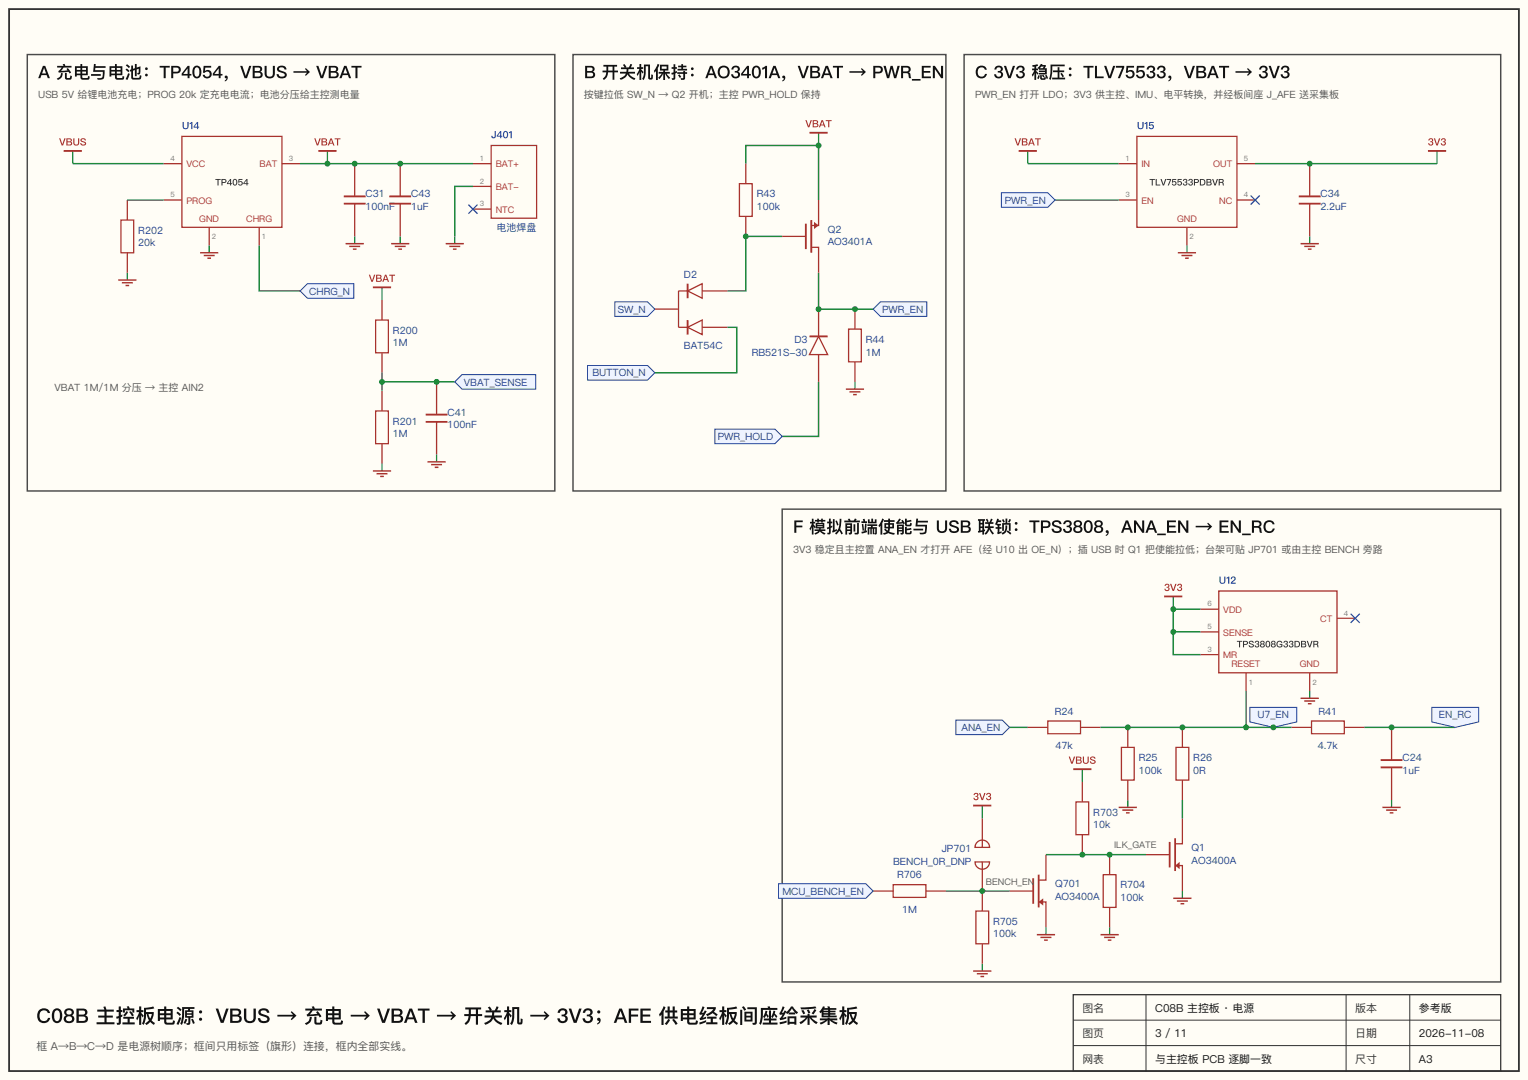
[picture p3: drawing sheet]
<svg xmlns="http://www.w3.org/2000/svg" width="444mm" height="314mm" viewBox="0 0 444 314" stroke-linecap="round" stroke-linejoin="round" font-family="sans-serif">
<path d="M0 0h444.5v314.3h-444.5z" fill="#fffdf6"/>
<path d="M2.6 2.6h439.3v309.1h-439.3z" fill="none" stroke="#333" stroke-width=".53"/>
<path d="M7.9 15.9h153.5v127h-153.5z" fill="none" stroke="#4a4a4a" stroke-width=".42"/>
<path d="M52.9 39.7h29.1v26.4h-29.1z" fill="#fffdf4"/>
<path d="M52.9 39.7h29.1v26.4h-29.1zM37 58.2v5.8M47.6 47.6h5.3M47.6 58.2h5.3M82 47.6h5.3M35.2 64h3.7v9.6h-3.7zM37 73.6v5.8M60.9 66.1v5.3M75.4 66.1v5.3" fill="none" stroke="#a8322d" stroke-width=".37"/>
<path d="M21.2 43.9v3.7M37 79.4v2.1M60.9 71.4v2.2" fill="none" stroke="#1f8a3a" stroke-width=".37"/>
<path d="M18.5 43.9h5.3" fill="none" stroke="#a8322d" stroke-width=".53"/>
<path d="M21.2 47.6h26.4M37 58.2h10.6M75.4 71.4v13.3h11.9" fill="none" stroke="#1f8a3a" stroke-width=".42"/>
<path d="M58.2 73.6h5.3M59.3 74.3h3.1M60.3 75.1h1.1M34.4 81.5h5.3M35.5 82.3h3.1M36.5 83.1h1.1" fill="none" stroke="#a8322d" stroke-width=".42"/>
<path d="M87.3 84.7l2.1-2.2h13.5v4.3h-13.5z" fill="#eef3ff"/>
<path d="M87.3 84.7l2.1-2.2h13.5v4.3h-13.5z" fill="none" stroke="#1d3f9a" stroke-width=".29"/>
<path d="M103.2 47.6v9.5M103.2 59.3v9.5M116.4 47.6v9.5M116.4 59.3v9.5" fill="none" stroke="#a8322d" stroke-width=".37"/>
<path d="M100 57.1h6.4M100 59.3h6.4M113.2 57.1h6.4M113.2 59.3h6.4" fill="none" stroke="#a8322d" stroke-width=".53"/>
<path d="M142.9 42.3h13.2v21.2h-13.2z" fill="#fffdf4"/>
<path d="M137.6 47.6h5.3M137.6 54.2h5.3M142.9 42.3h13.2v21.2h-13.2zM137.6 60.9h5.3M109.3 93.1h3.7v9.6h-3.7zM111.1 87.3v5.8M109.3 119.6h3.7v9.5h-3.7zM111.1 102.7v5.8M111.1 113.8v5.8M127 111.1v9.5M111.1 129.1v5.8M127 122.8v9.5" fill="none" stroke="#a8322d" stroke-width=".37"/>
<path d="M87.3 47.6h50.3M137.6 54.2h-5.3v14.6M111.1 111.1h21.2M111.1 108.5v5.3" fill="none" stroke="#1f8a3a" stroke-width=".42"/>
<path d="M95.2 43.9v3.7M103.2 68.8v2.1M116.4 68.8v2.1M132.3 68.8v2.1M111.1 83.6v3.7" fill="none" stroke="#1f8a3a" stroke-width=".37"/>
<path d="M92.6 43.9h5.3M108.5 83.6h5.3M123.8 120.6h6.4M123.8 122.8h6.4" fill="none" stroke="#a8322d" stroke-width=".53"/>
<path d="M100.5 70.9h5.3M101.6 71.7h3.2M102.7 72.5h1M113.8 70.9h5.3M114.8 71.7h3.2M115.9 72.5h1M129.6 70.9h5.3M130.7 71.7h3.2M131.8 72.5h1" fill="none" stroke="#a8322d" stroke-width=".42"/>
<path d="M136.3 59.5l2.6 2.7M138.9 59.5l-2.6 2.7" fill="none" stroke="#2050c0" stroke-width=".37"/>
<path d="M132.3 111.1l2.1-2.1h21.4v4.2h-21.4z" fill="#eef3ff"/>
<path d="M132.3 111.1l2.1-2.1h21.4v4.2h-21.4z" fill="none" stroke="#1d3f9a" stroke-width=".29"/>
<path d="M111.1 134.9v2.2M127 132.3v2.1" fill="none" stroke="#1f8a3a" stroke-width=".37"/>
<path d="M108.5 137.1h5.3M109.5 137.8h3.2M110.6 138.6h1.1M124.4 134.4h5.2M125.4 135.2h3.2M126.5 136h1" fill="none" stroke="#a8322d" stroke-width=".42"/>
<path d="M166.7 15.9h108.5v127h-108.5z" fill="none" stroke="#4a4a4a" stroke-width=".42"/>
<path d="M238.1 58.2v7.4h-2.1M227.5 68.8h6.9M236 72h2.1v7.4" fill="none" stroke="#a8322d" stroke-width=".37"/>
<path d="M234.4 65.1v7.4M236 64v9.6" fill="none" stroke="#a8322d" stroke-width=".53"/>
<path d="M236.8 64.6l1.3 1-1.3 1.1z" fill="#a8322d"/>
<path d="M215.1 53.4h3.7v9.6h-3.7zM217 47.6v5.8M217 63v5.8M190.5 90h6.9M200 84.7l4.3-2.2v4.3zM200 95.2l4.3-2.1v4.3zM200 84.7h-2.6v10.5h2.6M204.3 84.7h7.4M204.3 95.2h7.4" fill="none" stroke="#a8322d" stroke-width=".37"/>
<path d="M238.1 38.6v3.7" fill="none" stroke="#1f8a3a" stroke-width=".37"/>
<path d="M235.5 38.6h5.3M200 82.5v4.3M200 93.1v4.3" fill="none" stroke="#a8322d" stroke-width=".53"/>
<path d="M217 47.6v-5.3h21.1v15.9M227.5 68.8h-10.5v15.9h-5.3" fill="none" stroke="#1f8a3a" stroke-width=".42"/>
<path d="M178.9 87.8h9.5l2.1 2.2-2.1 2.1h-9.5z" fill="#eef3ff"/>
<path d="M178.9 87.8h9.5l2.1 2.2-2.1 2.1h-9.5z" fill="none" stroke="#1d3f9a" stroke-width=".29"/>
<path d="M211.7 95.2h2.6v13.3h-23.8" fill="none" stroke="#1f8a3a" stroke-width=".42"/>
<path d="M170.9 106.4h17.5l2.1 2.1-2.1 2.1h-17.5z" fill="#eef3ff"/>
<path d="M170.9 106.4h17.5l2.1 2.1-2.1 2.1h-17.5z" fill="none" stroke="#1d3f9a" stroke-width=".29"/>
<path d="M238.1 79.4v10.6h15.9" fill="none" stroke="#1f8a3a" stroke-width=".42"/>
<path d="M254 90l2.1-2.2h13.5v4.3h-13.5z" fill="#eef3ff"/>
<path d="M254 90l2.1-2.2h13.5v4.3h-13.5z" fill="none" stroke="#1d3f9a" stroke-width=".29"/>
<path d="M238.1 97.9l2.7 5.3h-5.3zM238.1 90v7.9M246.9 95.8h3.7v9.5h-3.7zM248.7 90v5.8M238.1 103.2v7.9M248.7 105.3v5.8" fill="none" stroke="#a8322d" stroke-width=".37"/>
<path d="M235.5 97.9h5.3" fill="none" stroke="#a8322d" stroke-width=".53"/>
<path d="M248.7 111.1v2.1" fill="none" stroke="#1f8a3a" stroke-width=".37"/>
<path d="M246.1 113.2h5.3M247.1 114h3.2M248.2 114.8h1" fill="none" stroke="#a8322d" stroke-width=".42"/>
<path d="M238.1 111.1v15.9h-10.6" fill="none" stroke="#1f8a3a" stroke-width=".42"/>
<path d="M208 124.9h17.4l2.1 2.1-2.1 2.1h-17.4z" fill="#eef3ff"/>
<path d="M208 124.9h17.4l2.1 2.1-2.1 2.1h-17.4z" fill="none" stroke="#1d3f9a" stroke-width=".29"/>
<path d="M280.5 15.9h156.1v127h-156.1z" fill="none" stroke="#4a4a4a" stroke-width=".42"/>
<path d="M330.7 39.7h29.1v26.4h-29.1z" fill="#fffdf4"/>
<path d="M330.7 39.7h29.1v26.4h-29.1zM325.4 47.6h5.3M325.4 58.2h5.3M359.8 47.6h5.3M359.8 58.2h5.3M345.3 66.1v5.3" fill="none" stroke="#a8322d" stroke-width=".37"/>
<path d="M299 43.9v3.7" fill="none" stroke="#1f8a3a" stroke-width=".37"/>
<path d="M296.3 43.9h5.3" fill="none" stroke="#a8322d" stroke-width=".53"/>
<path d="M299 47.6h26.4M306.9 58.2h18.5" fill="none" stroke="#1f8a3a" stroke-width=".42"/>
<path d="M291.3 56.1h13.5l2.1 2.1-2.1 2.1h-13.5z" fill="#eef3ff"/>
<path d="M291.3 56.1h13.5l2.1 2.1-2.1 2.1h-13.5z" fill="none" stroke="#1d3f9a" stroke-width=".29"/>
<path d="M418 43.9v3.7M345.3 71.4v2.2M381 68.8v2.1" fill="none" stroke="#1f8a3a" stroke-width=".37"/>
<path d="M342.6 73.6h5.3M343.7 74.3h3.2M344.8 75.1h1M378.4 70.9h5.2M379.4 71.7h3.2M380.5 72.5h1" fill="none" stroke="#a8322d" stroke-width=".42"/>
<path d="M363.8 56.9l2.6 2.6M366.4 56.9l-2.6 2.6" fill="none" stroke="#2050c0" stroke-width=".37"/>
<path d="M381 47.6v9.5M381 59.3v9.5" fill="none" stroke="#a8322d" stroke-width=".37"/>
<path d="M377.8 57.1h6.4M377.8 59.3h6.4M415.4 43.9h5.3" fill="none" stroke="#a8322d" stroke-width=".53"/>
<path d="M365.1 47.6h52.9" fill="none" stroke="#1f8a3a" stroke-width=".42"/>
<path d="M227.5 148.2h209.1v137.5h-209.1z" fill="none" stroke="#4a4a4a" stroke-width=".42"/>
<path d="M354.5 172h34.4v23.8h-34.4z" fill="#fffdf4"/>
<path d="M349.2 177.3h5.3M354.5 172h34.4v23.8h-34.4zM388.9 179.9h5.3M349.2 183.9h5.3M349.2 190.5h5.3M362.5 195.8v5.3M381 195.8v5.3M299 211.7h5.8M304.8 209.8h9.5v3.7h-9.5zM314.3 211.7h5.8" fill="none" stroke="#a8322d" stroke-width=".37"/>
<path d="M341.3 173.6v3.7M381 201.1v2.1" fill="none" stroke="#1f8a3a" stroke-width=".37"/>
<path d="M338.7 173.6h5.3" fill="none" stroke="#a8322d" stroke-width=".53"/>
<path d="M349.2 177.3h-7.9v13.2h7.9M341.3 183.9h7.9M293.7 211.7h5.3" fill="none" stroke="#1f8a3a" stroke-width=".42"/>
<path d="M392.9 178.6l2.7 2.6M395.6 178.6l-2.7 2.6" fill="none" stroke="#2050c0" stroke-width=".37"/>
<path d="M378.4 203.2h5.2M379.4 204h3.2M380.5 204.8h1" fill="none" stroke="#a8322d" stroke-width=".42"/>
<path d="M278.1 209.5h13.5l2.1 2.2-2.1 2.1h-13.5z" fill="#eef3ff"/>
<path d="M278.1 209.5h13.5l2.1 2.2-2.1 2.1h-13.5z" fill="none" stroke="#1d3f9a" stroke-width=".29"/>
<path d="M326.2 217.5h3.7v9.5h-3.7zM328.1 211.7v5.8M342.1 217.5h3.7v9.5h-3.7zM344 211.7v5.8M375.7 211.7h5.8M381.5 209.8h9.6v3.7h-9.6zM391.1 211.7h5.8M328.1 227v5.8M344 227v5.8" fill="none" stroke="#a8322d" stroke-width=".37"/>
<path d="M328.1 232.8v2.1" fill="none" stroke="#1f8a3a" stroke-width=".37"/>
<path d="M325.4 234.9h5.3M326.5 235.7h3.2M327.6 236.5h1" fill="none" stroke="#a8322d" stroke-width=".42"/>
<path d="M320.1 211.7h55.6M362.5 201.1v10.6" fill="none" stroke="#1f8a3a" stroke-width=".42"/>
<path d="M363.6 205.8h13.6v4.3l-6.8 1.6-6.8-1.6z" fill="#eef3ff"/>
<path d="M363.6 205.8h13.6v4.3l-6.8 1.6-6.8-1.6z" fill="none" stroke="#1d3f9a" stroke-width=".29"/>
<path d="M404.8 211.7v9.5M404.8 223.3v9.5" fill="none" stroke="#a8322d" stroke-width=".37"/>
<path d="M401.6 221.2h6.4M401.6 223.3h6.4" fill="none" stroke="#a8322d" stroke-width=".53"/>
<path d="M396.9 211.7h26.4" fill="none" stroke="#1f8a3a" stroke-width=".42"/>
<path d="M416.5 205.8h13.6v4.3l-6.8 1.6-6.8-1.6z" fill="#eef3ff"/>
<path d="M416.5 205.8h13.6v4.3l-6.8 1.6-6.8-1.6z" fill="none" stroke="#1d3f9a" stroke-width=".29"/>
<path d="M404.8 232.8v2.1" fill="none" stroke="#1f8a3a" stroke-width=".37"/>
<path d="M402.2 234.9h5.3M403.2 235.7h3.2M404.3 236.5h1" fill="none" stroke="#a8322d" stroke-width=".42"/>
<path d="M344 238.1v7.4h-2.2M333.4 248.7h6.9M341.8 251.9h2.2v7.4" fill="none" stroke="#a8322d" stroke-width=".37"/>
<path d="M340.3 245v7.4M341.8 243.9v9.6" fill="none" stroke="#a8322d" stroke-width=".53"/>
<path d="M341.8 251.9l1.4-1.1v2.1z" fill="#a8322d"/>
<path d="M344 232.8v5.3" fill="none" stroke="#1f8a3a" stroke-width=".42"/>
<path d="M314.9 223.8v3.7M344 259.3v2.1M322.8 269.9v2.1" fill="none" stroke="#1f8a3a" stroke-width=".37"/>
<path d="M320.1 272h5.3M321.2 272.8h3.2M322.3 273.6h1M341.3 261.4h5.3M342.4 262.2h3.1M343.4 263h1.1" fill="none" stroke="#a8322d" stroke-width=".42"/>
<path d="M313 233.4h3.7v9.5h-3.7zM314.9 227.5v5.9M293.7 259.3h6.9M304.3 248.7v7.4h-2.1M314.9 242.9v5.8M320.9 254.5h3.7v9.6h-3.7zM322.8 248.7v5.8M302.2 262.5h2.1v7.4M322.8 264.1v5.8" fill="none" stroke="#a8322d" stroke-width=".37"/>
<path d="M312.2 223.8h5.3M300.6 255.6v7.4M302.2 254.5v9.6" fill="none" stroke="#a8322d" stroke-width=".53"/>
<path d="M302.2 262.5l1.3-1.1v2.1z" fill="#a8322d"/>
<path d="M285.7 234.4v3.7M304.3 269.9v2.1M285.7 280.5v2.1" fill="none" stroke="#1f8a3a" stroke-width=".37"/>
<path d="M301.6 272h5.3M302.7 272.8h3.2M303.7 273.6h1.1M283.1 282.6h5.3M284.2 283.4h3.1M285.2 284.2h1.1" fill="none" stroke="#a8322d" stroke-width=".42"/>
<path d="M304.3 248.7h29.1" fill="none" stroke="#1f8a3a" stroke-width=".42"/>
<path d="M285.7 238.1v8.5M254 259.3h5.8M259.8 257.4h9.5v3.7h-9.5zM269.3 259.3h5.9M283.6 250.8h4.3a2.12 2.12 0 0 1-2.2 2.1 2.12 2.12 0 0 1-2.1-2.1zM284.3 245.1a2.12 2.12 0 0 1 2.3-.5 2.12 2.12 0 0 1 1.3 2h-4.3l.2-.8zM285.7 250.8v14.3M283.9 265.1h3.7v9.5h-3.7zM285.7 274.6v5.9" fill="none" stroke="#a8322d" stroke-width=".37"/>
<path d="M283.1 234.4h5.3" fill="none" stroke="#a8322d" stroke-width=".53"/>
<path d="M226.5 257.2h25.4l2.1 2.1-2.1 2.1h-25.4z" fill="#eef3ff"/>
<path d="M226.5 257.2h25.4l2.1 2.1-2.1 2.1h-25.4z" fill="none" stroke="#1d3f9a" stroke-width=".29"/>
<path d="M275.2 259.3h18.5" fill="none" stroke="#1f8a3a" stroke-width=".42"/>
<path d="M312.2 289.5h124.4v22.2h-124.4z" fill="none" stroke="#333" stroke-width=".37"/>
<path d="M312.2 296.9h124.4M333.4 289.5v22.2M391.6 289.5v22.2M410.1 289.5v22.2M312.2 304.3h124.4" fill="none" stroke="#333" stroke-width=".29"/>
<g fill="#1f8a3a">
<circle cx="127" cy="111.1" r=".85"/>
<circle cx="362.5" cy="211.7" r=".85"/>
<circle cx="341.3" cy="177.3" r=".85"/>
<circle cx="95.2" cy="47.6" r=".85"/>
<circle cx="238.1" cy="42.3" r=".85"/>
<circle cx="370.4" cy="211.7" r=".85"/>
<circle cx="322.8" cy="248.7" r=".85"/>
<circle cx="103.2" cy="47.6" r=".85"/>
<circle cx="116.4" cy="47.6" r=".85"/>
<circle cx="217" cy="68.8" r=".85"/>
<circle cx="344" cy="211.7" r=".85"/>
<circle cx="285.7" cy="259.3" r=".85"/>
<circle cx="328.1" cy="211.7" r=".85"/>
<circle cx="111.1" cy="111.1" r=".85"/>
<circle cx="248.7" cy="90" r=".85"/>
<circle cx="404.8" cy="211.7" r=".85"/>
<circle cx="238.1" cy="90" r=".85"/>
<circle cx="381" cy="47.6" r=".85"/>
<circle cx="341.3" cy="183.9" r=".85"/>
<circle cx="314.9" cy="248.7" r=".85"/>
</g>
<text font-size="5.8" fill="#111" x="10.6" y="297.7">C08B 主控板电源：VBUS → 充电 → VBAT → 开关机 → 3V3；AFE 供电经板间座给采集板</text>
<g font-size="5" fill="#111">
<text x="11.1" y="22.8">A 充电与电池：TP4054，VBUS → VBAT</text>
<text x="169.9" y="22.8">B 开关机保持：AO3401A，VBAT → PWR_EN</text>
<text x="283.6" y="22.8">C 3V3 稳压：TLV75533，VBAT → 3V3</text>
<text x="230.7" y="155">F 模拟前端使能与 USB 联锁：TPS3808，ANA_EN → EN_RC</text>
</g>
<g font-size="3.2" fill="#333">
<text x="314.9" y="294.5">图名</text>
<text x="394.2" y="294.5">版本</text>
<text x="314.9" y="301.9">图页</text>
<text x="394.2" y="301.9">日 期</text>
<text x="314.9" y="309.3">网 表</text>
<text x="394.2" y="309.3">尺寸</text>
</g>
<g font-size="3.2" fill="#111">
<text x="336" y="294.5">C08B 主控板 · 电源</text>
<text x="412.7" y="294.5">参考版</text>
<text x="336" y="301.9">3 / 11</text>
<text x="412.7" y="301.9">2026-11-08</text>
<text x="336" y="309.3">与主控板 PCB 逐脚一致</text>
<text x="412.7" y="309.3">A3</text>
</g>
<text font-size="3.2" fill="#555" x="10.6" y="305.6">框 A→B→C→D 是电源树顺序；框间只用标签（旗形）连接，框内全部实线。</text>
<g font-size="2.9" fill="#555">
<text x="11.1" y="28.6">USB 5V 给锂电池充电；PROG 20k 定充电电流；电池分压给主控测电量</text>
<text x="169.9" y="28.6">按键拉低 SW_N → Q2 开机；主控 PWR_HOLD 保持</text>
<text x="283.6" y="28.6">PWR_EN 打开 LDO；3V3 供主控、IMU、电平转换，并经板间座 J_AFE 送采集板</text>
<text x="15.9" y="113.8">VBAT 1M/1M 分压 → 主控 AIN2</text>
<text x="230.7" y="160.9">3V3 稳定且主控置 ANA_EN 才打开 AFE（经 U10 出 OE_N）；插 USB 时 Q1 把使能拉低；台架可贴 JP701 或由主控 BENCH 旁路</text>
</g>
<g font-size="2.9" fill="#1d3f9a">
<text x="52.9" y="37.6">U14</text>
<text x="142.9" y="40.2">J401</text>
<text x="330.7" y="37.6">U15</text>
<text x="106.4" y="57.4">C31</text>
<text x="119.6" y="57.4">C43</text>
<text x="220.1" y="57.4">R43</text>
<text x="292.3" y="59.3">PWR_EN</text>
<text x="384.2" y="57.4">C34</text>
<text x="106.4" y="61.1">100nF</text>
<text x="119.6" y="61.1">1uF</text>
<text x="220.1" y="61.1">100k</text>
<text x="384.2" y="61.1">2.2uF</text>
<text x="40.2" y="68">R202</text>
<text x="40.2" y="71.7">20k</text>
<text x="144.5" y="67.2">电池焊盘</text>
<text x="240.8" y="67.7">Q2</text>
<text x="240.8" y="71.4">AO3401A</text>
<text x="199" y="81">D2</text>
<text x="90" y="85.7">CHRG_N</text>
<text x="179.8" y="91">SW_N</text>
<text x="256.6" y="91">PWR_EN</text>
<text x="114.3" y="97.1">R200</text>
<text x="114.3" y="100.8">1M</text>
<text x="199" y="101.6">BAT54C</text>
<text x="231.1" y="99.7">D3</text>
<text x="251.9" y="99.7">R44</text>
<text x="218.7" y="103.5">RB521S-30</text>
<text x="251.9" y="103.5">1M</text>
<text x="134.9" y="112.2">VBAT_SENSE</text>
<text x="172.3" y="109.5">BUTTON_N</text>
<text x="114.3" y="123.6">R201</text>
<text x="130.2" y="120.9">C41</text>
<text x="130.2" y="124.6">100nF</text>
<text x="114.3" y="127.3">1M</text>
<text x="208.8" y="128.1">PWR_HOLD</text>
<text x="354.5" y="169.9">U12</text>
<text x="306.8" y="208">R24</text>
<text x="365.8" y="209">U7_EN</text>
<text x="383.6" y="208">R41</text>
<text x="418.6" y="209">EN_RC</text>
<text x="279.7" y="212.7">ANA_EN</text>
<text x="307" y="218">47k</text>
<text x="331.3" y="221.5">R25</text>
<text x="347.1" y="221.5">R26</text>
<text x="383.4" y="218">4.7k</text>
<text x="408" y="221.5">C24</text>
<text x="331.3" y="225.2">100k</text>
<text x="347.1" y="225.2">0R</text>
<text x="408" y="225.2">1uF</text>
<text x="318" y="237.3">R703</text>
<text x="318" y="241">10k</text>
<text x="259.8" y="251.6">BENCH_0R_DNP</text>
<text x="274" y="247.9">JP701</text>
<text x="346.6" y="247.6">Q1</text>
<text x="346.6" y="251.4">AO3400A</text>
<text x="261" y="255.6">R706</text>
<text x="227.6" y="260.3">MCU_BENCH_EN</text>
<text x="306.9" y="258.2">Q701</text>
<text x="306.9" y="261.9">AO3400A</text>
<text x="326" y="258.5">R704</text>
<text x="326" y="262.2">100k</text>
<text x="262.4" y="265.6">1M</text>
<text x="288.9" y="269.1">R705</text>
<text x="288.9" y="272.8">100k</text>
</g>
<g font-size="2.9" fill="#a8322d">
<text x="234.3" y="37">VBAT</text>
<text x="17.2" y="42.3">VBUS</text>
<text x="91.4" y="42.3">VBAT</text>
<text x="295.1" y="42.3">VBAT</text>
<text x="415.3" y="42.3">3V3</text>
<text x="107.3" y="82">VBAT</text>
<text x="338.6" y="172">3V3</text>
<text x="310.9" y="222.2">VBUS</text>
<text x="283" y="232.8">3V3</text>
</g>
<g font-size="2.6" fill="#a8322d">
<text x="54.2" y="48.7">VCC</text>
<text x="75.5" y="48.7">BAT</text>
<text x="144.2" y="48.7">BAT+</text>
<text x="332.1" y="48.7">IN</text>
<text x="353" y="48.7">OUT</text>
<text x="54.2" y="59.3">PROG</text>
<text x="144.2" y="55.3">BAT-</text>
<text x="332.1" y="59.3">EN</text>
<text x="354.7" y="59.3">NC</text>
<text x="58" y="64.6">GND</text>
<text x="71.6" y="64.6">CHRG</text>
<text x="144.2" y="61.9">NTC</text>
<text x="342.4" y="64.6">GND</text>
<text x="355.9" y="178.3">VDD</text>
<text x="355.9" y="184.9">SENSE</text>
<text x="384" y="181">CT</text>
<text x="355.9" y="191.6">MR</text>
<text x="358.2" y="194.2">RESET</text>
<text x="378.1" y="194.2">GND</text>
</g>
<g font-size="2.6" fill="#333">
<text x="62.6" y="54">TP4054</text>
<text x="334.4" y="54">TLV75533PDBVR</text>
<text x="359.8" y="188.4">TPS3808G33DBVR</text>
</g>
<g font-size="2.6" fill="#555">
<text x="324.1" y="246.9">ILK_GATE</text>
<text x="286.8" y="257.4">BENCH_EN</text>
</g>
<g font-size="2.1" fill="#777">
<text x="49.6" y="46.8">4</text>
<text x="84" y="46.8">3</text>
<text x="139.6" y="46.8">1</text>
<text x="327.4" y="46.8">1</text>
<text x="361.8" y="46.8">5</text>
<text x="139.6" y="53.4">2</text>
<text x="49.6" y="57.4">5</text>
<text x="327.4" y="57.4">3</text>
<text x="361.8" y="57.4">4</text>
<text x="139.6" y="60.1">3</text>
<text x="61.6" y="69.6">2</text>
<text x="76.2" y="69.6">1</text>
<text x="346.1" y="69.6">2</text>
<text x="351.3" y="176.5">6</text>
<text x="390.9" y="179.1">4</text>
<text x="351.3" y="183.1">5</text>
<text x="351.3" y="189.7">3</text>
<text x="363.3" y="199.2">1</text>
<text x="381.8" y="199.2">2</text>
</g>
</svg>
